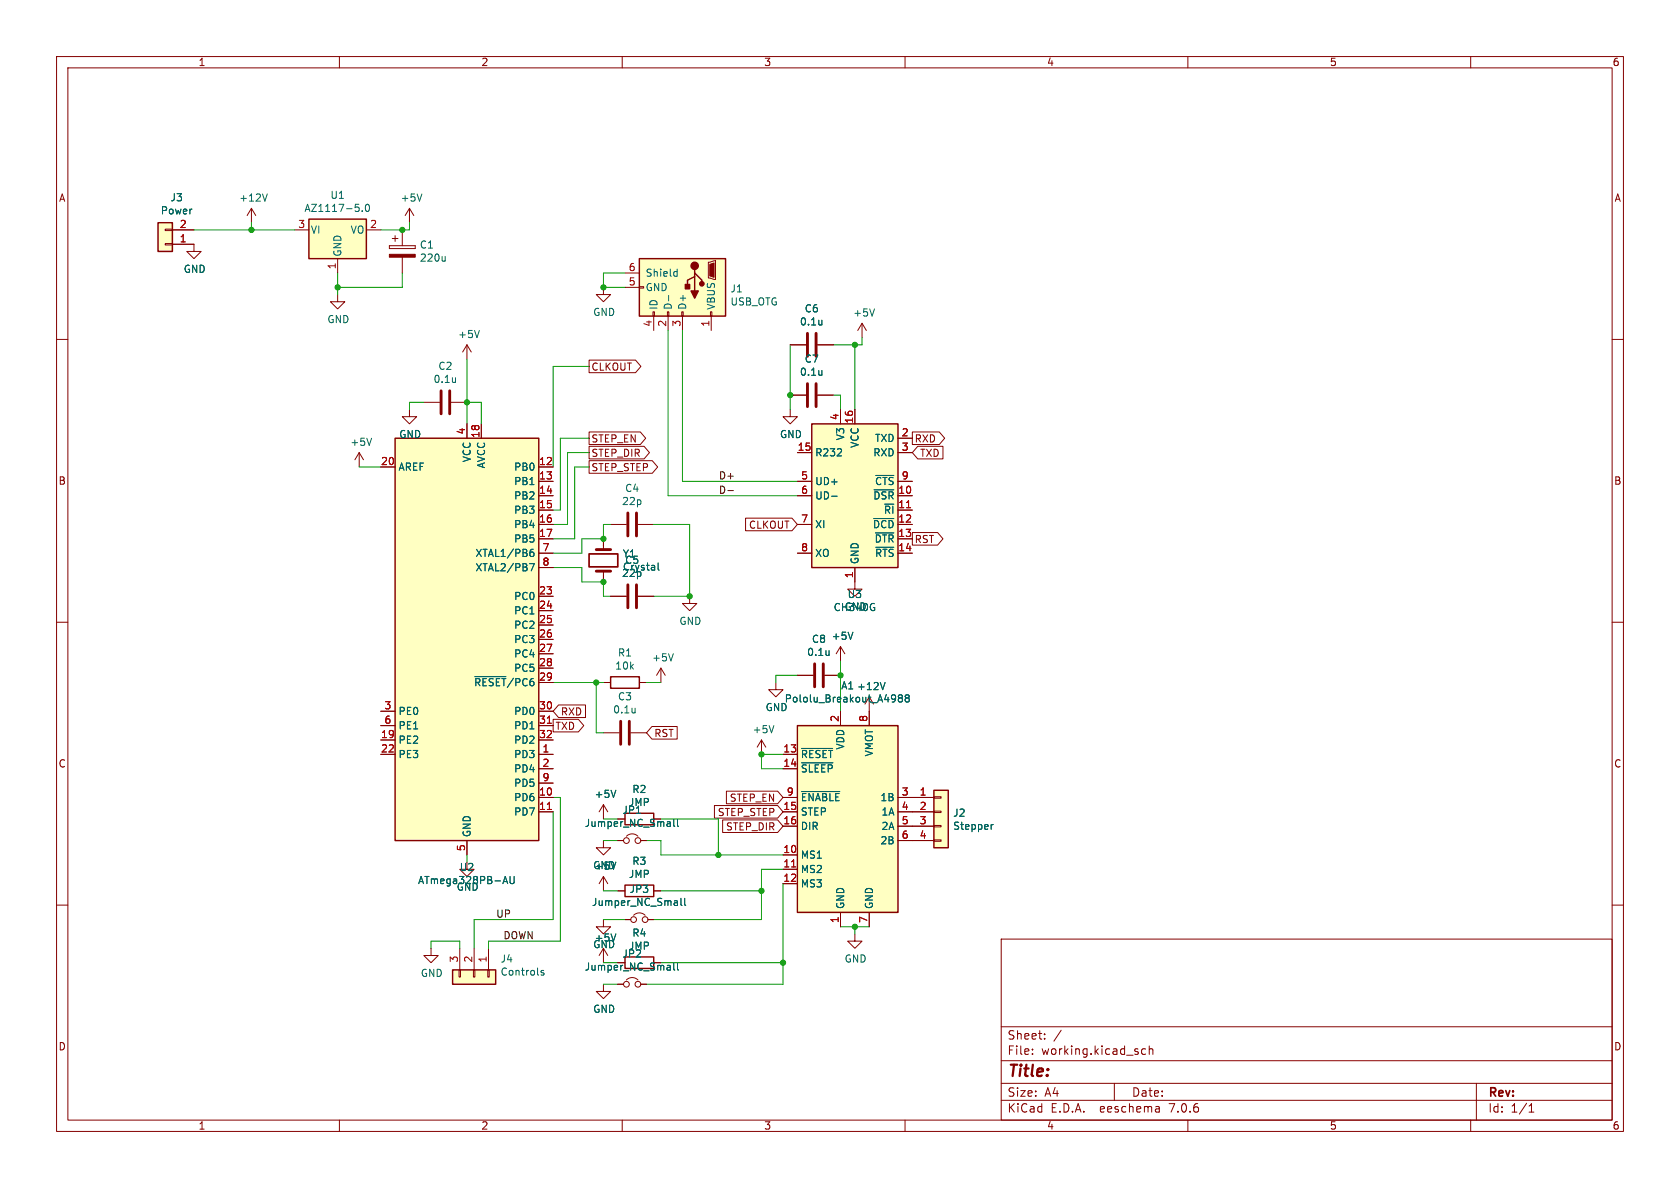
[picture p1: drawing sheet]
<svg xmlns="http://www.w3.org/2000/svg" width="297mm" height="210mm" viewBox="0 0 297 210" stroke-linecap="round" stroke-linejoin="round" font-family="sans-serif">
<g fill="none" stroke="#840000" stroke-width=".18">
<path d="M10 10h277v190h-277zM12 12h273v186h-273zM60 10v2M110 10v2M160 10v2M210 10v2M260 10v2M44.4 36.8l-.7 1.3M44.4 36.8v2.6M44.4 36.8l.8 1.3M72.4 36.8l-.8 1.3M72.4 36.8v2.6"/>
<path d="M72.4 36.8l.8 1.3M10 60h2M29.2 40.5h1.3v.3h-1.3zM29.2 43.1h1.3v.2h-1.3zM30.5 43.2h3.8v1.3h1.3l-1.3 1.2-1.3-1.2h1.3M30.5 40.6h3.8M52.1 40.6h2.5M59.7 52.1v1.2h1.3l-1.3 1.3-1.3-1.3h1.3M59.7 45.7v2.6M64.8 40.6h2.5M68.8 43.4v.5zM68.8 43.9h4.6z"/>
<path d="M68.8 43.4h4.6zM69.3 42.2h1.1M69.8 41.7v1M71.1 40.6v2.8M71.1 45.5v2.8M73.4 43.4v.5zM106.7 50.8v1.3h1.2l-1.2 1.2-1.3-1.2h1.3M110.5 50.8h2.5M110.5 48.3h2.5M113 50.7h.8v.2h-.8zM115.4 55.1h.3v.8h-.3zM115.6 55.9v2.5"/>
<path d="M118 55.1h.2v.8h-.2zM118.1 55.9v2.5M120.5 55.1h.3v.8h-.3zM120.6 55.9v2.5M125.2 46.4l1.3-.3v3.3l-1.3-.3zM125.6 55.1h.3v.8h-.3zM125.7 55.9v2.5M152.4 57.2l-.8 1.2M152.4 57.2v2.5M152.4 57.2l.8 1.2M285 60h2M72.4 72.4v1.3h1.3l-1.3 1.2-1.3-1.2h1.3"/>
<path d="M74.9 71.1h2.8M79.8 71.1h2.7M82.5 61v2.5M82.5 74.9v2.6M82.5 61l-.7 1.2M82.5 61l.8 1.2M85.1 74.9v2.6M104.1 78.9h9.8l.9 1.1-.9 1.1h-9.8zM104.1 76.4h9.1l1 1.1-1 1.1h-9.1zM104.1 63.7h8.3l.9 1.1-.9 1.1h-8.3zM139.7 72.4v1.3h1.3l-1.3 1.2-1.3-1.2h1.3M139.7 69.9h2.8"/>
<path d="M139.7 61h2.8M144.5 69.9h2.8M144.5 61h2.8M148.6 72.4v2.5M151.1 72.4v2.5M158.7 77.5h2.6M161.3 76.4h4.8l.9 1.1-.9 1.1h-4.8zM162.2 78.9h4.5v2.2h-4.5l-.9-1.1zM63.5 80l-.8 1.3M63.5 80v2.6M63.5 80l.8 1.3M67.3 82.6h2.5"/>
<path d="M95.2 82.6h2.6M95.2 85.1h2.6M95.2 87.6h2.6M95.2 90.2h2.6M95.2 92.7h2.6M95.2 95.3h2.6M95.2 97.8h2.6M104.1 81.4h11.2l1 1.2-1 1.1h-11.2zM106.7 95.3v1.9M107.9 92.7h2.8M112.8 92.7h2.8M131.8 91.6h8.2l1 1.1-1 1.1h-8.2z"/>
<path d="M141 85.1h2.5M141 87.6h2.5M141 92.7h2.5M141 97.8h2.5M141 80h2.5M158.7 85.1h2.6M158.7 87.6h2.6M158.7 90.2h2.6M158.7 92.7h2.6M158.7 97.8h2.6M158.7 80h2.6M161.3 94.1h4.5l.9 1.2-.9 1.1h-4.5z"/>
<path d="M10 110h2M95.2 105.4h2.6M95.2 108h2.6M95.2 110.5h2.6M95.2 113h2.6M95.2 115.6h2.6M95.2 118.1h2.6M95.2 100.3h2.6M106.7 101v1.9M107.9 105.4h2.8M112.8 105.4h2.8M116.8 118.1l-.7 1.3"/>
<path d="M116.8 118.1v2.6M116.8 118.1l.8 1.3M121.9 105.4v1.3h1.3l-1.3 1.3-1.3-1.3h1.3M141 119.4h2.8M145.8 119.4h2.8M148.6 114.3v2.5M148.6 114.3l-.8 1.3M148.6 114.3l.8 1.3M151.1 100.3v3.8h1.3l-1.3 1.3-1.2-1.3h1.2M285 110h2M67.3 133.4h2.5M67.3 130.8h2.5"/>
<path d="M67.3 125.7h2.5M67.3 128.3h2.5M95.2 133.4h2.6M95.2 135.9h2.6M95.2 130.8h2.6M95.2 120.7h2.6M95.2 125.7h2.6M95.2 128.3h2.6M95.2 138.4h2.6M97.8 127.2h4.5l.9 1.1-.9 1.1h-4.5zM98.7 124.6h4.8v2.2h-4.8l-.9-1.1zM106.7 120.7h1.2"/>
<path d="M106.7 129.5h2.8M111.5 129.5h2.8M113 120.7h1.3M115.3 128.4h4.4v2.3h-4.4l-1-1.2zM128.4 139.9h9.1l.9 1.1-.9 1.1h-9.1zM134.6 130.8l-.7 1.3M134.6 130.8v2.6M134.6 130.8l.8 1.3M137.2 120.7v1.2h1.2l-1.2 1.3-1.3-1.3h1.3M138.4 133.4h2.6M138.4 135.9h2.6M148.6 125.7v2.6"/>
<path d="M153.7 123.2v5.1M10 160h2M82.5 152.4v1.3h1.3l-1.3 1.2-1.2-1.2h1.2M82.5 148.6v2.5M95.2 143.5h2.6M95.2 141h2.6M106.7 148.6v1.3h1.2l-1.2 1.2-1.3-1.2h1.3M106.7 142.2v2.6M106.7 154.9v2.6M106.7 154.9l-.8 1.3M106.7 154.9l.7 1.3M106.7 142.2l-.8 1.3"/>
<path d="M106.7 142.2l.7 1.3M109.2 157.5h1.3M109.2 148.6h1M110.7 147.8a1.44 1.44 0 0 1 2.1 0M113.3 148.6h1M115.6 157.5h1.2M126.3 142.4h11.2l.9 1.1-.9 1.1h-11.2zM127.8 144.9h9.7l.9 1.2-.9 1.1h-9.7zM138.4 151.1h2.6M138.4 153.7h2.6M138.4 156.2h2.6M138.4 143.5h2.6"/>
<path d="M138.4 146.1h2.6M138.4 141h2.6M158.7 143.5h6.4M158.7 146.1h6.4M158.7 141h6.4M158.7 148.6h6.4M165.1 148.5h1.3v.2h-1.3zM165.1 145.9h1.3v.3h-1.3zM165.1 143.4h1.3v.2h-1.3zM165.1 140.8h1.3v.3h-1.3zM285 160h2M76.2 167.6v1.3h1.3l-1.3 1.3-1.3-1.3h1.3"/>
<path d="M81.2 171.5h.2v1.2h-.2zM81.3 167.6v3.9M83.7 171.5h.2v1.2h-.2zM83.8 167.6v3.9M86.2 171.5h.3v1.2h-.3zM86.4 167.6v3.9M106.7 174v1.3h1.2l-1.2 1.2-1.3-1.2h1.3M106.7 162.6v1.2h1.2l-1.2 1.3-1.3-1.3h1.3M106.7 167.6l-.8 1.3M106.7 167.6v2.6M106.7 167.6l.7 1.3M109.2 174h1"/>
<path d="M110.5 162.6h1M110.7 173.2a1.44 1.44 0 0 1 2.1 0M112 161.8a1.44 1.44 0 0 1 2 0M113.3 174h1M114.6 162.6h1M148.6 161.3v2.5M151.1 165.1v1.3h1.3l-1.3 1.2-1.2-1.2h1.2M153.7 161.3v2.5M177 166h108v32h-108zM60 198v2M110 198v2M160 198v2"/>
<path d="M177 194.5h108M177 191.5h108M177 187.5h108M177 181.5h108M182.5 186.3v.1M182.5 185.5v.1M184.7 183.6v.1M184.7 182.8v.1M187.6 182.1l-1.3 2M197 191.5v3M202.5 185.5l-.4-.1-.3 .3v.4l.2 .2h.5M203.2 185.5l.2-.1 .3 .1 .1 .9"/>
<path d="M203.2 184.9v1.5M204.9 195.7l.1 .9M205 196.5l-.2 .1M205 196h-.2M210 198v2M260 198v2M261 191.5v6.5M270.3 196.6h.9M270.3 195.5l.4-.4v1.5"/>
<circle cx="110.7" cy="148.6" r=".51"/>
<circle cx="112.8" cy="148.6" r=".51"/>
<circle cx="110.7" cy="174" r=".51"/>
<circle cx="112" cy="162.6" r=".51"/>
<circle cx="112.8" cy="174" r=".51"/>
<circle cx="114" cy="162.6" r=".51"/>
</g>
<g fill="none" stroke="#006464" stroke-width=".18">
<path d="M47.3 34.3l-.5 1.3M64 37.3v.1M64.7 36.2l.2-.1a.68 .68 0 0 1 .4 .6 .68 .68 0 0 1-.4 .7l-.2-.1-.1-.4zM74.6 34.3l-.4 1.3M78.7 45.3v.9M78.7 46.1l-.2 .1M84.7 58.4l-.4 1.3M118.2 52.2v1M119.3 48l.4 .1M119.7 47.6v1.2M119.7 48.8h-.4M145.3 56.6v.8"/>
<path d="M145.3 57.3l-.1 .1M154.6 54.6l-.4 1.3M65.7 77.5l-.4 1.2M80.5 66.8v.8M80.5 67.5h.1M145.3 65.5v.8M145.3 66.2l-.1 .1M93.6 99.6h.9l-.6 1.3M93.7 97.7l.5-.1 .2 .2-.1 .5-.4 .1-.2-.2M94.3 97.1l-.4 .1-.2 .2M116.3 99.5v1.1l.2 .2M147 87.7h1"/>
<path d="M154.5 91.7h3.5M154.5 86.6h3.5M154.8 94.2h3.2M154.8 96.7h3.2M154.8 84h3.2M83.9 119.6h5.5M119 115.6l-.4 1.2M146.6 115v.9M146.6 115.7l-.1 .1M150.8 111.8l-.4 1.2M108.9 139.7l-.4 1.3M112.3 125.2v.8"/>
<path d="M112.3 125.9l-.1 .1M136.8 128.3l-.4 1.2M141.7 132.3h5.5M141.7 134.8h5.6M141.7 139.9h6.8M156.5 120.6l-.5 1.3M158.2 122.9l.1 .1a1.07 1.07 0 0 1-.2 1M158.3 123.4l-.1 .2M159.1 123.4l-.3-.3 .3-.3h.2l.2 .3-.2 .3M159.1 123.4l-.3 .2 .1 .4 .2 .1 .3-.1 .1-.1v-.3l-.2-.2M159.1 123.4h.2M160.3 123.4l-.3-.3 .3-.3h.2l.2 .3-.2 .3"/>
<path d="M160.3 123.4h.2M160.3 123.4l-.3 .2 .1 .4 .2 .1 .3-.1 .1-.1v-.3l-.2-.2M88.9 156.2l.4-1.3 .4 1.3M89 155.8h.6M90.2 154.9v1.1l.2 .2 .4-.1 .1-.1v-1.1M119.1 144.8v1.1l.2 .2M119.8 144.8v1.1l.2 .2M120.4 158.8v1.1l.2 .2M121 158.8v1.1l.2 .2M175.2 145.8v.8M175.6 145.8l-.4 .2M96.1 171.6l-.3-.1-.2 .2 .1 .2 .4 .1v.3h-.5"/>
<path d="M108.9 165.1l-.4 1.3M119.1 170.2v1.1l.2 .2M119.8 170.2v1.1l.2 .2"/>
</g>
<g fill="none" stroke="#840000" stroke-width=".25">
<path d="M27.9 39.4h2.6v5.1h-2.6zM54.6 38.7h10.2v7h-10.2zM113 45.7h15.3v10.2h-15.3zM122.8 47.6v.7l1.3 1.2v.7M122.8 48.3v.6l-1.3 .6v1.3M122.8 48.9v2.5M69.8 77.5h25.4v71.1h-25.4zM143.5 74.9h15.2v25.4h-15.2zM107.9 119.6h5.1v2.1h-5.1zM141 128.3h17.7v33h-17.7zM165.1 139.7h2.5v10.2h-2.5zM110.5 156.5h5.1v2h-5.1z"/>
<path d="M110.5 143.8h5.1v2h-5.1zM80 171.5h7.6v2.5h-7.6zM110.5 169.2h5.1v2h-5.1z"/>
</g>
<g fill="#ffffc2" stroke="#ffffc2" stroke-width=".18">
<path d="M141 128.3h17.7v33h-17.7z"/>
<path d="M69.8 77.5h25.4v71.1h-25.4z"/>
<path d="M80 171.5h7.6v2.5h-7.6z"/>
<path d="M165.1 139.7h2.5v10.2h-2.5z"/>
<path d="M54.6 38.7h10.2v7h-10.2z"/>
<path d="M27.9 39.4h2.6v5.1h-2.6z"/>
<path d="M113 45.7h15.3v10.2h-15.3z"/>
<path d="M143.5 74.9h15.2v25.4h-15.2z"/>
</g>
<path d="M160.3 89.8h.7M96.8 127.9h.7M96.8 143.1h.7M139.9 153.3h.8" fill="none" stroke="#a90000" stroke-width=".18"/>
<path d="M104.1 97.9h5.1v2.3h-5.1z" fill="none" stroke="#840000" stroke-width=".3"/>
<g fill="none" stroke="#840000" stroke-width=".51">
<path d="M142.7 58.9v4.1M144.3 58.9v4.1M78 69.1v4.1M79.5 69.1v4.1M142.7 67.8v4.1M144.3 67.8v4.1M105.4 97.2h2.5M111 90.7v4M112.5 90.7v4M105.4 101h2.5M111 103.4v4M112.5 103.4v4"/>
<path d="M144 117.3v4.1M145.5 117.3v4.1M109.7 127.5v4.1M111.3 127.5v4.1"/>
</g>
<g fill="#840000" stroke="#840000" stroke-width=".18">
<path d="M68.8 45h4.6v.5h-4.6z"/>
<path d="M125.5 46.7l.7-.2v2.5l-.7-.2z"/>
</g>
<g fill="#840000" stroke="#840000" stroke-width=".25">
<path d="M122.2 51.4h1.2l-.6 1.3z"/>
<path d="M121.2 50.3h.7v.8h-.7z"/>
<circle cx="122.8" cy="47" r=".63"/>
<circle cx="124.1" cy="50.2" r=".38"/>
</g>
<path d="M128.7 86.7h.9" fill="none" stroke="#0f0f0f" stroke-width=".18"/>
<g fill="none" stroke="#009600" stroke-width=".18">
<path d="M44.4 39.4v1.2M72.4 39.4v1.2h-5.1M34.3 40.6h17.8M59.7 48.3v3.8M71.1 48.3v2.5h-11.4M110.5 48.3h-3.8v2.5h3.8M118.1 58.4v29.2h22.9M120.6 58.4v26.7h20.4M152.4 59.7v1.3h-5.1M74.9 71.1h-2.5v1.3M82.5 63.5v11.4M82.5 71.1h2.6v3.8"/>
<path d="M104.1 64.8h-6.3v17.8M104.1 77.5h-5v12.7h-1.3M139.7 61v11.4M147.3 69.9h1.3v2.5M151.1 61v11.4M63.5 82.6h3.8M104.1 82.6h-2.5v12.7h-3.8M104.1 80h-3.8v12.7h-2.5M107.9 92.7h-1.2v2.6h-3.8v2.5h-5.1M115.6 92.7h6.3v12.7h-6.3M97.8 100.3h5.1v2.6h3.8v2.5h1.2M141 119.4h-3.8v1.3"/>
<path d="M148.6 116.8v8.9M97.8 120.7h8.9M105.4 120.7v8.8h1.3M114.3 120.7h2.5M138.4 133.4h-3.8v2.5h3.8M82.5 151.1v1.3M97.8 143.5v19.1h-14v5M97.8 141h1.3v25.4h-12.7v1.2M106.7 157.5h2.5M106.7 148.6h2.5M114.3 148.6h2.5v2.5h21.6M116.8 144.8h10.2v6.3"/>
<path d="M116.8 157.5h17.8M138.4 153.7h-3.8v8.9h-19M138.4 156.2v17.8h-24.1M76.2 167.6v-1.2h5.1v1.2M106.7 162.6h3.8M106.7 174h2.5M116.8 170.2h21.6M148.6 163.8h5.1M151.1 163.8v1.3"/>
</g>
<g fill="#009600" stroke="#009600" stroke-width=".18">
<circle cx="106.7" cy="102.9" r=".46"/>
<circle cx="106.7" cy="95.3" r=".46"/>
<circle cx="127" cy="151.1" r=".46"/>
<circle cx="134.6" cy="157.5" r=".46"/>
<circle cx="121.9" cy="105.4" r=".46"/>
<circle cx="105.4" cy="120.7" r=".46"/>
<circle cx="71.1" cy="40.6" r=".46"/>
<circle cx="44.4" cy="40.6" r=".46"/>
<circle cx="82.5" cy="71.1" r=".46"/>
<circle cx="59.7" cy="50.8" r=".46"/>
<circle cx="139.7" cy="69.9" r=".46"/>
<circle cx="106.7" cy="50.8" r=".46"/>
<circle cx="151.1" cy="61" r=".46"/>
<circle cx="138.4" cy="170.2" r=".46"/>
<circle cx="151.1" cy="163.8" r=".46"/>
<circle cx="148.6" cy="119.4" r=".46"/>
<circle cx="134.6" cy="133.4" r=".46"/>
</g>
<text font-size="2.8" fill="#840000" x="178" y="190.9">Title:</text>
<g font-size="2.1" fill="#840000">
<text x="178" y="184">Sheet:</text>
<text x="178" y="186.7">File:</text>
<text x="184.1" y="186.7">working.kicad_sch</text>
<text x="178" y="196.9">KiCad</text>
<text x="178" y="194.1">Size:</text>
<text x="184.7" y="194.1">A4</text>
<text x="185.7" y="196.9">E.D.A.</text>
<text x="194.6" y="196.9">eeschema</text>
<text x="200" y="194.1">Date:</text>
<text x="207" y="196.9">7.0.6</text>
<text x="263" y="194.3">Rev:</text>
<text x="263" y="196.9">Id:</text>
<text x="267.1" y="196.9">1/1</text>
</g>
<g font-size="1.8" fill="#840000">
<text x="35" y="11.9">1</text>
<text x="85" y="11.9">2</text>
<text x="135" y="11.9">3</text>
<text x="185" y="11.9">4</text>
<text x="235" y="11.9">5</text>
<text x="285" y="11.9">6</text>
<text x="10.3" y="35.9">A</text>
<text x="285.3" y="35.9">A</text>
<text x="104.5" y="65.7">CLKOUT</text>
<text x="104.5" y="83.5">STEP_STEP</text>
<text x="104.5" y="81">STEP_DIR</text>
<text x="104.5" y="78.4">STEP_EN</text>
<text x="161.6" y="78.4">RXD</text>
<text x="162.6" y="81">TXD</text>
<text x="10.3" y="85.9">B</text>
<text x="285.3" y="85.9">B</text>
<text x="132.3" y="93.7">CLKOUT</text>
<text x="154.5" y="96.1">~{DTR} RST</text>
<text x="98.1" y="129.2">TXD</text>
<text x="99.1" y="126.7">RXD</text>
<text x="115.6" y="130.5">RST</text>
<text x="10.3" y="135.9">C</text>
<text x="285.3" y="135.9">C</text>
<text x="128.9" y="141.9">STEP_EN</text>
<text x="126.8" y="144.5">STEP_STEP</text>
<text x="128.2" y="147">STEP_DIR</text>
<text x="10.3" y="185.9">D</text>
<text x="285.3" y="185.9">D</text>
<text x="35" y="199.9">1</text>
<text x="85" y="199.9">2</text>
<text x="135" y="199.9">3</text>
<text x="185" y="199.9">4</text>
<text x="235" y="199.9">5</text>
<text x="285" y="199.9">6</text>
</g>
<g font-size="1.8" fill="#006464">
<text x="30.1" y="35.8">J3</text>
<text x="42.2" y="35.8">+12V</text>
<text x="58.3" y="35.4">U1</text>
<text x="70.7" y="35.8">+5V</text>
<text x="28.3" y="38.1">Power</text>
<text x="53.7" y="37.7">AZ1117-5.0</text>
<text x="54.9" y="41.5">VI</text>
<text x="61.9" y="41.5">VO</text>
<text x="60.6" y="45.5" transform="rotate(-90 60.6 45.5)">GND</text>
<text x="74.1" y="44.1">C1</text>
<text x="74.1" y="46.5">220u</text>
<text x="32.4" y="48.4">GND</text>
<text x="114" y="51.7">GND</text>
<text x="114" y="49.1">Shield</text>
<text x="129" y="51.9">J1</text>
<text x="57.8" y="57.3">GND</text>
<text x="80.9" y="60">+5V</text>
<text x="104.8" y="56.1">GND</text>
<text x="116.4" y="54.9" transform="rotate(-90 116.4 54.9)">ID</text>
<text x="119" y="54.9" transform="rotate(-90 119 54.9)">D-</text>
<text x="121.5" y="54.9" transform="rotate(-90 121.5 54.9)">D+</text>
<text x="126.6" y="54.9" transform="rotate(-90 126.6 54.9)">VBUS</text>
<text x="129" y="54.2">USB_OTG</text>
<text x="141.3" y="57.7">0.1u</text>
<text x="142.2" y="55.4">C6</text>
<text x="150.7" y="56.2">+5V</text>
<text x="77.4" y="65.6">C2</text>
<text x="142.2" y="64.3">C7</text>
<text x="76.6" y="67.9">0.1u</text>
<text x="141.3" y="66.6">0.1u</text>
<text x="70.5" y="77.6">GND</text>
<text x="137.8" y="77.6">GND</text>
<text x="149.5" y="77.9" transform="rotate(-90 149.5 77.9)">V3</text>
<text x="61.8" y="79">+5V</text>
<text x="70.4" y="83.4">AREF</text>
<text x="83.4" y="81.8" transform="rotate(-90 83.4 81.8)">VCC</text>
<text x="86" y="82.9" transform="rotate(-90 86 82.9)">AVCC</text>
<text x="90.8" y="83.4">PB0</text>
<text x="144" y="80.9">R232</text>
<text x="152" y="79.3" transform="rotate(-90 152 79.3)">VCC</text>
<text x="154.3" y="80.9">RXD</text>
<text x="154.6" y="78.3">TXD</text>
<text x="90.8" y="86">PB1</text>
<text x="90.8" y="88.5">PB2</text>
<text x="109.9" y="89.5">22p</text>
<text x="110.4" y="87.2">C4</text>
<text x="144" y="86">UD+</text>
<text x="144" y="88.5">UD-</text>
<text x="154.3" y="88.5">~{DSR}</text>
<text x="154.6" y="86">~{CTS}</text>
<text x="90.8" y="91">PB3</text>
<text x="90.8" y="93.6">PB4</text>
<text x="144" y="93.6">XI</text>
<text x="154.2" y="93.6">~{DCD}</text>
<text x="156.2" y="91">~{RI}</text>
<text x="84" y="98.7">XTAL1/PB6</text>
<text x="84" y="101.2">XTAL2/PB7</text>
<text x="90.8" y="96.1">PB5</text>
<text x="110" y="98.8">Y1</text>
<text x="110" y="101.1">Crystal</text>
<text x="110.4" y="99.9">C5</text>
<text x="144" y="98.7">XO</text>
<text x="152" y="99.8" transform="rotate(-90 152 99.8)">GND</text>
<text x="154.5" y="96.1">~{DTR}</text>
<text x="154.6" y="98.7">~{RTS}</text>
<text x="90.8" y="106.3">PC0</text>
<text x="109.9" y="102.2">22p</text>
<text x="149.8" y="105.9">U3</text>
<text x="90.8" y="108.8">PC1</text>
<text x="90.8" y="111.4">PC2</text>
<text x="90.8" y="113.9">PC3</text>
<text x="120" y="110.7">GND</text>
<text x="143.4" y="113.8">C8</text>
<text x="146.9" y="113.3">+5V</text>
<text x="147.3" y="108.2">CH340G</text>
<text x="149.2" y="108.1">GND</text>
<text x="90.8" y="116.4">PC4</text>
<text x="90.8" y="119">PC5</text>
<text x="108.7" y="118.6">10k</text>
<text x="109.1" y="116.3">R1</text>
<text x="115.2" y="117.1">+5V</text>
<text x="142.6" y="116.2">0.1u</text>
<text x="83.7" y="121.5">~{RESET}/PC6</text>
<text x="109.1" y="124">C3</text>
<text x="135.3" y="125.9">GND</text>
<text x="138.6" y="124.4">Pololu_Breakout_A4988</text>
<text x="148.6" y="122.1">A1 +12V</text>
<text x="70.4" y="131.7">PE2</text>
<text x="70.4" y="126.6">PE0</text>
<text x="70.4" y="129.1">PE1</text>
<text x="90.8" y="126.6">PD0</text>
<text x="90.8" y="129.1">PD1</text>
<text x="90.8" y="131.7">PD2</text>
<text x="108.3" y="126.3">0.1u</text>
<text x="133" y="129.8">+5V</text>
<text x="70.4" y="134.2">PE3</text>
<text x="90.8" y="134.2">PD3</text>
<text x="90.8" y="136.8">PD4</text>
<text x="141.5" y="134.2">~{RESET}</text>
<text x="141.5" y="136.8">~{SLEEP}</text>
<text x="149.5" y="132.6" transform="rotate(-90 149.5 132.6)">VDD</text>
<text x="154.5" y="133.8" transform="rotate(-90 154.5 133.8)">VMOT</text>
<text x="90.8" y="141.8">PD6</text>
<text x="90.8" y="139.3">PD5</text>
<text x="105" y="141.2">+5V</text>
<text x="111.1" y="142.7">JMP</text>
<text x="111.7" y="140.4">R2</text>
<text x="141.5" y="141.8">~{ENABLE}</text>
<text x="155.6" y="141.8">1B</text>
<text x="83.4" y="148.1" transform="rotate(-90 83.4 148.1)">GND</text>
<text x="90.8" y="144.4">PD7</text>
<text x="103.3" y="146.4">Jumper_NC_Small</text>
<text x="109.9" y="144.1">JP1</text>
<text x="141.5" y="144.4">STEP</text>
<text x="141.5" y="146.9">DIR</text>
<text x="155.6" y="149.5">2B</text>
<text x="155.7" y="144.4">1A</text>
<text x="155.7" y="146.9">2A</text>
<text x="168.4" y="144.6">J2</text>
<text x="168.4" y="146.9">Stepper</text>
<text x="81.2" y="154.2">U2</text>
<text x="104.8" y="153.8">GND</text>
<text x="105" y="153.9">+5V</text>
<text x="111.1" y="155.4">JMP</text>
<text x="111.7" y="153.1">R3</text>
<text x="141.5" y="152">MS1</text>
<text x="141.5" y="154.5">MS2</text>
<text x="73.8" y="156.5">ATmega328PB-AU</text>
<text x="80.6" y="157.7">GND</text>
<text x="104.6" y="160.4">Jumper_NC_Small</text>
<text x="111.2" y="158">JP3</text>
<text x="141.5" y="157.1">MS3</text>
<text x="149.5" y="160.8" transform="rotate(-90 149.5 160.8)">GND</text>
<text x="154.5" y="160.8" transform="rotate(-90 154.5 160.8)">GND</text>
<text x="104.8" y="167.8">GND</text>
<text x="105" y="166.6">+5V</text>
<text x="111.7" y="165.8">R4</text>
<text x="74.3" y="172.9">GND</text>
<text x="88.4" y="170.4">J4</text>
<text x="88.4" y="172.7">Controls</text>
<text x="103.3" y="171.8">Jumper_NC_Small</text>
<text x="109.9" y="169.5">JP2</text>
<text x="111.1" y="168.1">JMP</text>
<text x="149.2" y="170.4">GND</text>
<text x="104.8" y="179.2">GND</text>
</g>
<g font-size="1.8" fill="#a90000">
<text x="31.7" y="40.4">2</text>
<text x="52.6" y="40.4">3</text>
<text x="65.3" y="40.4">2</text>
<text x="31.7" y="42.9">1</text>
<text x="59.4" y="47.7" transform="rotate(-90 59.4 47.7)">1</text>
<text x="111.1" y="50.5">5</text>
<text x="111.1" y="48">6</text>
<text x="115.3" y="57.9" transform="rotate(-90 115.3 57.9)">4</text>
<text x="117.9" y="57.9" transform="rotate(-90 117.9 57.9)">2</text>
<text x="120.4" y="57.9" transform="rotate(-90 120.4 57.9)">3</text>
<text x="125.5" y="57.9" transform="rotate(-90 125.5 57.9)">1</text>
<text x="82.3" y="76.9" transform="rotate(-90 82.3 76.9)">4</text>
<text x="84.8" y="77.5" transform="rotate(-90 84.8 77.5)">18</text>
<text x="148.3" y="74.4" transform="rotate(-90 148.3 74.4)">4</text>
<text x="150.9" y="75" transform="rotate(-90 150.9 75)">16</text>
<text x="159.3" y="77.2">2</text>
<text x="67.3" y="82.3">20</text>
<text x="95.2" y="82.3">12</text>
<text x="140.9" y="79.8">15</text>
<text x="159.3" y="79.8">3</text>
<text x="95.2" y="84.8">13</text>
<text x="95.2" y="87.4">14</text>
<text x="95.2" y="89.9">15</text>
<text x="141.5" y="84.8">5</text>
<text x="141.5" y="87.4">6</text>
<text x="158.7" y="87.4">10</text>
<text x="158.7" y="89.9">11</text>
<text x="159.3" y="84.8">9</text>
<text x="95.2" y="92.5">16</text>
<text x="95.2" y="95">17</text>
<text x="141.5" y="92.5">7</text>
<text x="158.7" y="92.5">12</text>
<text x="158.7" y="95">13</text>
<text x="95.8" y="97.5">7</text>
<text x="95.8" y="100.1">8</text>
<text x="141.5" y="97.5">8</text>
<text x="158.7" y="97.5">14</text>
<text x="95.2" y="105.2">23</text>
<text x="95.2" y="107.7">24</text>
<text x="150.9" y="102.3" transform="rotate(-90 150.9 102.3)">1</text>
<text x="95.2" y="110.2">25</text>
<text x="95.2" y="112.8">26</text>
<text x="95.2" y="115.3">27</text>
<text x="95.2" y="117.9">28</text>
<text x="67.9" y="125.5">3</text>
<text x="95.2" y="120.4">29</text>
<text x="95.2" y="125.5">30</text>
<text x="67.3" y="130.6">19</text>
<text x="67.9" y="128">6</text>
<text x="95.2" y="128">31</text>
<text x="95.2" y="130.6">32</text>
<text x="148.3" y="127.7" transform="rotate(-90 148.3 127.7)">2</text>
<text x="153.4" y="127.7" transform="rotate(-90 153.4 127.7)">8</text>
<text x="67.3" y="133.1">22</text>
<text x="95.8" y="133.1">1</text>
<text x="95.8" y="135.6">2</text>
<text x="138.4" y="133.1">13</text>
<text x="138.4" y="135.6">14</text>
<text x="95.2" y="140.7">10</text>
<text x="95.2" y="143.3">11</text>
<text x="95.8" y="138.2">9</text>
<text x="138.4" y="143.3">15</text>
<text x="139" y="140.7">9</text>
<text x="159.3" y="140.7">3</text>
<text x="159.3" y="143.3">4</text>
<text x="162.5" y="140.7">1</text>
<text x="162.5" y="143.3">2</text>
<text x="138.4" y="145.8">16</text>
<text x="159.3" y="145.8">5</text>
<text x="159.3" y="148.3">6</text>
<text x="162.5" y="145.8">3</text>
<text x="162.5" y="148.3">4</text>
<text x="82.3" y="150.6" transform="rotate(-90 82.3 150.6)">5</text>
<text x="138.4" y="150.9">10</text>
<text x="138.4" y="153.4">11</text>
<text x="138.4" y="156">12</text>
<text x="148.3" y="163.3" transform="rotate(-90 148.3 163.3)">1</text>
<text x="153.4" y="163.3" transform="rotate(-90 153.4 163.3)">7</text>
<text x="81" y="170.3" transform="rotate(-90 81 170.3)">3</text>
<text x="83.6" y="170.3" transform="rotate(-90 83.6 170.3)">2</text>
<text x="86.1" y="170.3" transform="rotate(-90 86.1 170.3)">1</text>
</g>
<g font-size="1.8" fill="#0f0f0f">
<text x="127" y="87.4">D-</text>
<text x="127" y="84.8">D+</text>
<text x="87.6" y="162.3">UP</text>
<text x="88.9" y="166.1">DOWN</text>
</g>
</svg>
